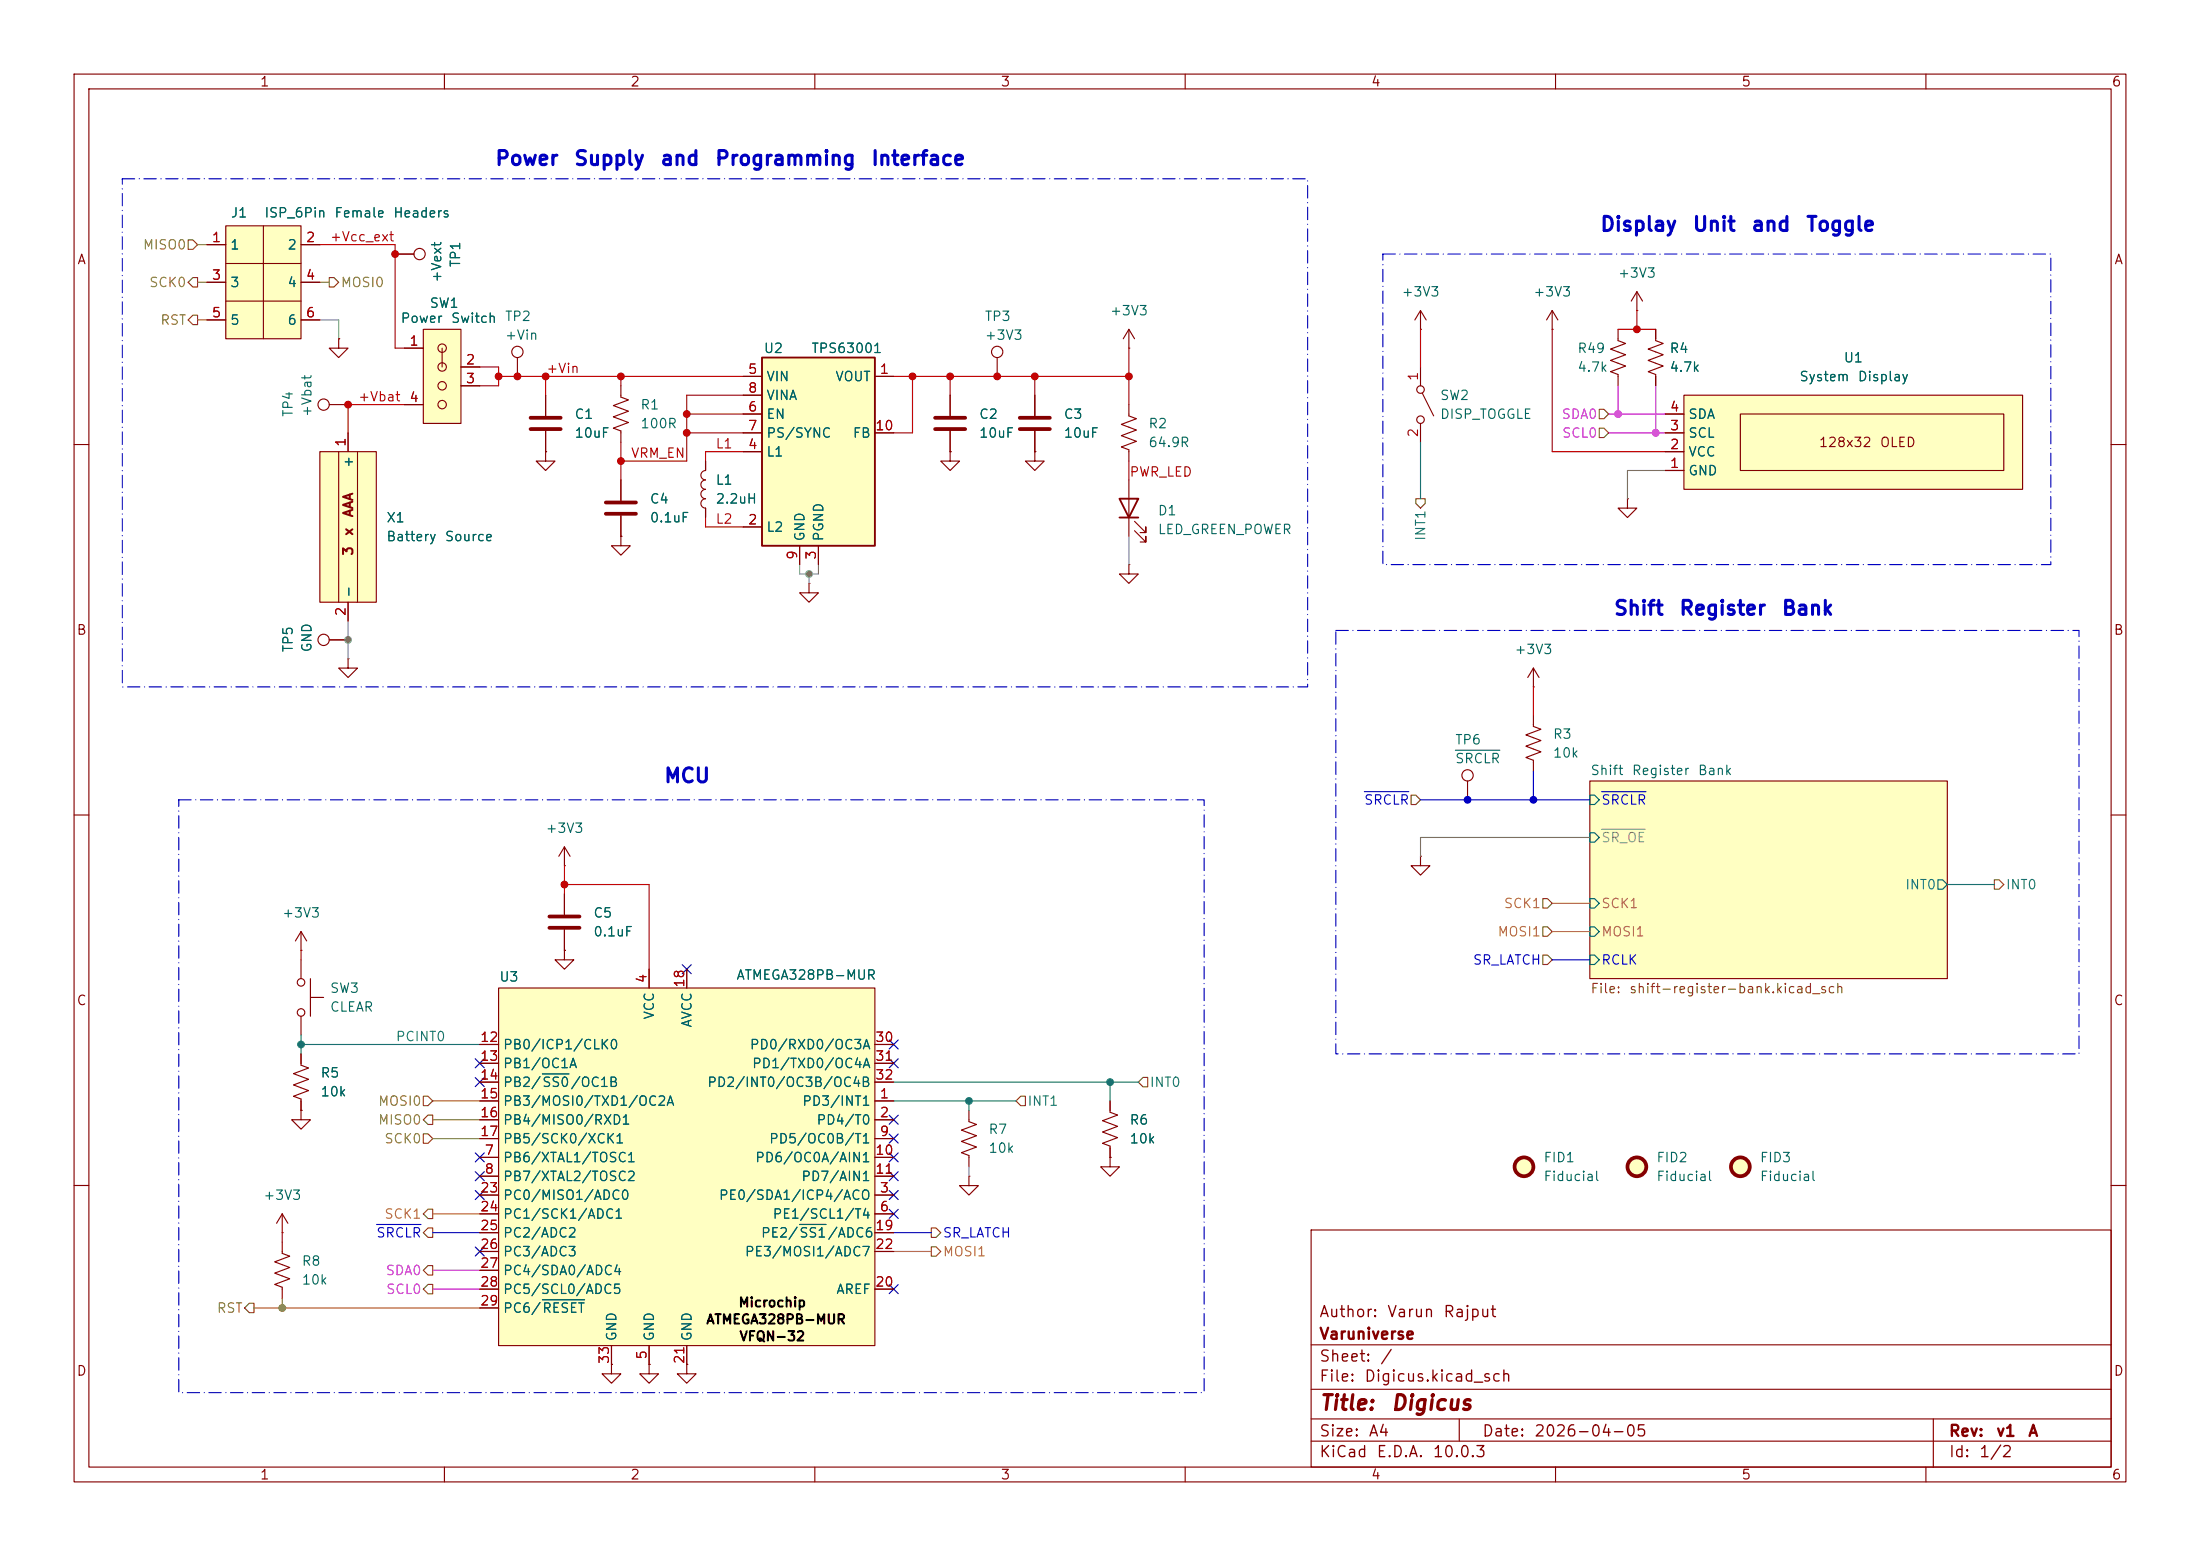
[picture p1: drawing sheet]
<svg xmlns="http://www.w3.org/2000/svg" width="297mm" height="210mm" viewBox="0 0 297 210" stroke-linecap="round" stroke-linejoin="round" font-family="sans-serif">
<g fill="none" stroke="#840000" stroke-width=".15">
<path d="M10 10h277v190h-277zM12 12h273v186h-273zM60 10v2M110 10v2M160 10v2M210 10v2M260 10v2M83.8 52.1v1.5l1 .4-2 .7 2 .8-2 .8 2 .7-2 .8 1 .4v1.5M139.7 53.3v2.8M139.7 58.2v2.8M10 60h2M73.7 61v1.2h1.2l-1.2 1.3-1.3-1.3h1.3"/>
<path d="M73.7 61h.1M285 60h2M47 88.9v1.3h1.3l-1.3 1.2-1.3-1.2h1.3M47 88.9h.1M10 110h2M214.6 105.4h48.3v26.7h-48.3zM285 110h2M40.6 128.3h.1M40.6 125.7l-.7 1.3M40.6 125.7l.8 1.3M40.6 125.7v2.6M40.6 129.5v2.6"/>
<path d="M40.6 137.2v2.5M41.9 134.6h1.8M41.9 132.1v5.1M40.6 149.9v1.2h1.3l-1.3 1.3-1.2-1.3h1.2M40.6 149.9h.1M10 160h2M38.1 167.6v1.6l1 .3-2 .8 2 .8-2 .7 2 .8-2 .8 1 .3v1.6M38.1 166.4h.1M38.1 163.8v2.6M38.1 163.8l-.8 1.3M38.1 163.8l.8 1.3M177 166h108v32h-108z"/>
<path d="M285 160h2M60 198v2M82.5 184.2v1.2h1.3l-1.3 1.3-1.2-1.3h1.2M82.5 184.2h.1M92.7 184.2v1.2h1.3l-1.3 1.3-1.3-1.3h1.3M92.7 184.2h.1M110 198v2M160 198v2M177 194.5h108M177 191.5h108M177 187.5h108M177 181.5h108"/>
<path d="M197 191.5v3M210 198v2M260 198v2M261 191.5v6.5"/>
<circle cx="40.6" cy="136.7" r=".51"/>
<circle cx="40.6" cy="132.6" r=".51"/>
</g>
<path d="M214.6 105.4h48.3v26.7h-48.3z" fill="#ffffc2" stroke="#ffffc2" stroke-width=".14"/>
<path d="M214.6 107.3h.7l.6 .7-.6 .6h-.7zM214.6 112.4h.7l.6 .6-.6 .7h-.7zM261.6 118.7h.7l.6 .7-.6 .6h-.7zM214.6 125.1h.7l.6 .6-.6 .7h-.7zM214.6 121.3h.7l.6 .6-.6 .7h-.7zM214.6 128.9h.7l.6 .6-.6 .7h-.7z" fill="none" stroke="#006464" stroke-width=".15"/>
<path d="M216.2 106.8h6" fill="none" stroke="#0000c2" stroke-width=".15"/>
<path d="M216.2 111.9h5.9" fill="none" stroke="#848484" stroke-width=".15"/>
<path d="M137.7 56.4h4M137.7 57.9h4" fill="none" stroke="#840000" stroke-width=".51"/>
<path d="M67.3 133.4h50.8v48.2h-50.8z" fill="#ffffc2"/>
<g fill="none" stroke="#840000" stroke-width=".15">
<path d="M221 39.4l-.8 1.2M221 39.4l.7 1.2M221 39.4v2.5M152.4 47h.1M152.4 44.5l-.8 1.2M152.4 44.5l.8 1.2M152.4 44.5v2.5M221 41.9h.1M223.5 44.5v1.5l1 .4-2 .7 2 .8-2 .7 2 .8-2 .8 1 .3v1.6M95.2 67.3a.63 .63 0 0 0-.6 .6 .63 .63 0 0 0 .6 .7v1.3M95.2 63.5a.64 .64 0 0 0-.6 .6 .64 .64 0 0 0 .6 .7 .64 .64 0 0 0-.6 .6 .64 .64 0 0 0 .6 .6 .63 .63 0 0 0-.6 .7 .63 .63 0 0 0 .6 .6M95.2 62.2v1.3"/>
<path d="M219.7 67.3v1.3h1.3l-1.3 1.3-1.3-1.3h1.3M219.7 67.3h.1M198.1 105.4v2.6M67.3 133.4h50.8v48.2h-50.8zM87.6 130.8v2.6M92.7 130.8v2.6M64.8 148.6h2.5M64.8 151.1h2.5M64.8 156.2h2.5M64.8 158.8h2.5M64.8 153.7h2.5M64.8 141h2.5"/>
<path d="M64.8 143.5h2.5M64.8 146.1h2.5M118.1 148.6h2.5M118.1 151.1h2.5M118.1 156.2h2.5M118.1 158.8h2.5M118.1 153.7h2.5M118.1 141h2.5M118.1 143.5h2.5M118.1 146.1h2.5M130.8 158.8v1.2h1.3l-1.3 1.3-1.3-1.3h1.3M130.8 158.8h.1"/>
<path d="M130.8 149.9v1.5l1 .4-2 .7 2 .8-2 .8 2 .7-2 .8 1 .4v1.5M149.9 148.6v1.5l1 .4-2.1 .8 2.1 .7-2.1 .8 2.1 .7-2.1 .8 1.1 .4v1.5M149.9 156.2v1.3h1.2l-1.2 1.3-1.3-1.3h1.3M149.9 156.2h.1M64.8 161.3h2.5M64.8 163.8h2.5M64.8 166.4h2.5M64.8 174h2.5M64.8 168.9h2.5M64.8 171.5h2.5M64.8 176.5h2.5M118.1 161.3h2.5"/>
<path d="M118.1 163.8h2.5M118.1 166.4h2.5M118.1 174h2.5M118.1 168.9h2.5M82.5 181.6v2.6M87.6 184.2v1.2h1.3l-1.3 1.3-1.2-1.3h1.2M87.6 184.2h.1M87.6 181.6v2.6M92.7 181.6v2.6"/>
<circle cx="198.1" cy="104.6" r=".76"/>
</g>
<path d="M196.5 101.3h6M73.2 144.9h3.6M73.2 175.4h5.7M107.9 165.3h3.6" fill="none" stroke="#006464" stroke-width=".15"/>
<g fill="#ffffc2">
<path d="M227.3 53.3h45.7v12.7h-45.7z"/>
<path d="M234.9 55.9h35.6v7.6h-35.6z"/>
</g>
<g fill="none" stroke="#840000" stroke-width=".15">
<path d="M44.4 54.6h2.6M128.3 53.3v2.8M128.3 58.2v2.8M134.6 48.3v2.5M191.8 44.5h.1M191.8 41.9v2.6M191.8 49.5v2.6M191.8 57.2v2.5M191.8 41.9l-.8 1.3M191.8 41.9l.7 1.3M192 53.1l1.5 3M209.5 44.5h.1"/>
<path d="M209.5 41.9l-.7 1.3M209.5 41.9l.8 1.3M209.5 41.9v2.6M218.4 44.5v1.5l1.1 .4-2.1 .7 2.1 .8-2.1 .7 2.1 .8-2.1 .8 1 .3v1.6M224.8 58.4h2.5M224.8 55.9h2.5M227.3 53.3h45.7v12.7h-45.7zM234.9 55.9h35.6v7.6h-35.6zM83.8 72.4v1.3h1.3l-1.3 1.2-1.3-1.2h1.3M83.8 72.4h.1M128.3 61v1.2h1.2l-1.2 1.3-1.3-1.3h1.3M128.3 61h.1"/>
<path d="M139.7 61v1.2h1.3l-1.3 1.3-1.3-1.3h1.3M139.7 61h.1M224.8 63.5h2.5M224.8 61h2.5M207 96.5v1.5l1 .4-2 .8 2 .7-2 .8 2 .8-2 .7 1 .4v1.5M207 92.7h.1M207 90.2v2.5M207 90.2l-.8 1.2M207 90.2l.8 1.2M191.8 115.6v1.2h1.2l-1.2 1.3-1.3-1.3h1.3M191.8 115.6h.1M40.6 142.2v1.6l1.1 .3-2.1 .8 2.1 .8-2.1 .7 2.1 .8-2.1 .8 1 .3v1.6"/>
<circle cx="43.7" cy="54.6" r=".76"/>
<circle cx="134.6" cy="47.5" r=".76"/>
<circle cx="191.8" cy="56.6" r=".51"/>
<circle cx="191.8" cy="52.6" r=".51"/>
</g>
<path d="M126.2 56.4h4.1M126.2 57.9h4.1" fill="none" stroke="#840000" stroke-width=".51"/>
<path d="M43.2 61h7.6v20.3h-7.6z" fill="#ffffc2"/>
<path d="M47 58.4v2.6M43.2 61h7.6v20.3h-7.6zM45.7 61v20.3M48.3 61v20.3M47 81.3v2.5" fill="none" stroke="#840000" stroke-width=".15"/>
<path d="M30.5 30.5h10.1v15.2h-10.1z" fill="#ffffc2"/>
<g fill="none" stroke="#840000" stroke-width=".15">
<path d="M27.9 33h2.6M27.9 38.1h2.6M30.5 30.5h10.1v15.2h-10.1zM30.5 35.6h10.1M35.6 30.5v15.2M40.6 33h2.6M40.6 38.1h2.6M27.9 43.2h2.6M30.5 40.6h10.1M40.6 43.2h2.6M83.8 64.8v2.8M83.8 69.6v2.8"/>
<path d="M44.4 86.4h2.6"/>
<circle cx="43.7" cy="86.4" r=".76"/>
</g>
<g fill="none" stroke="#840000" stroke-width=".51">
<path d="M81.8 67.8h4.1M81.8 69.3h4.1"/>
<circle cx="205.7" cy="157.5" r="1.27"/>
<circle cx="221" cy="157.5" r="1.27"/>
<circle cx="234.9" cy="157.5" r="1.27"/>
</g>
<g fill="#ffffc2" stroke="#ffffc2" stroke-width=".14">
<circle cx="234.9" cy="157.5" r="1.27"/>
<circle cx="205.7" cy="157.5" r="1.27"/>
<circle cx="221" cy="157.5" r="1.27"/>
</g>
<path d="M102.9 48.3h15.2v25.4h-15.2z" fill="#ffffc2"/>
<path d="M102.9 48.3h15.2v25.4h-15.2zM151.1 67.3h2.6l-1.3 2.6zM151.1 69.9h2.6" fill="none" stroke="#840000" stroke-width=".25"/>
<g fill="none" stroke="#840000" stroke-width=".15">
<path d="M45.7 45.7v1.3h1.3l-1.3 1.3-1.3-1.3h1.3M45.7 45.7h.1M69.8 48.3v2.5M73.7 53.3v2.8M73.7 58.2v2.8M100.3 50.8h2.6M100.3 55.9h2.6M100.3 58.4h2.6M100.3 53.3h2.6M118.1 50.8h2.5M118.1 58.4h2.5M152.4 54.6v1.5l1 .4-2 .8 2 .7-2 .8 2 .8-2 .7 1 .4v1.5"/>
<path d="M100.3 71.1h2.6M100.3 61h2.6M107.9 73.7v2.5M109.2 78.7v1.3h1.3l-1.3 1.3-1.3-1.3h1.3M109.2 78.7h.1M110.5 73.7v2.5M152.4 76.2v1.3h1.3l-1.3 1.2-1.3-1.2h1.3M152.4 76.2h.1M152.4 64.8v7.6M153.2 71.6l1.5 1.6v-.8v.8h-.8M153.2 70.4l1.5 1.5v-.8v.8h-.8M76.2 116.8h.1"/>
<path d="M76.2 114.3v2.5M76.2 114.3l-.8 1.3M76.2 114.3l.8 1.3M76.2 128.3v1.2h1.3l-1.3 1.3-1.3-1.3h1.3M76.2 128.3h.1M76.2 120.7v2.7M76.2 125.5v2.8"/>
<circle cx="69.8" cy="47.5" r=".76"/>
</g>
<path d="M71.6 56.4h4.1M71.6 57.9h4.1M74.2 123.7h4M74.2 125.2h4" fill="none" stroke="#840000" stroke-width=".51"/>
<path d="M57.1 44.5h5.1v12.7h-5.1z" fill="#ffffc2"/>
<g fill="none" stroke="#840000" stroke-width=".15">
<path d="M27.9 33h2.6M27.9 38.1h2.6M40.6 33h2.6M40.6 38.1h2.6M53.3 34.3h2.6M27.9 43.2h2.6M40.6 43.2h2.6M45.7 45.7h.1M47 58.4v2.6M54.6 47h2.5M54.6 54.6h2.5M57.1 44.5h5.1v12.7h-5.1z"/>
<path d="M59.7 47v2.5M62.2 49.5h2.6M62.2 52.1h2.6M73.7 53.3v2.8M73.7 58.2v2.8M100.3 50.8h2.6M100.3 55.9h2.6M100.3 58.4h2.6M100.3 53.3h2.6M118.1 50.8h2.5M118.1 58.4h2.5M128.3 53.3v2.8"/>
<path d="M128.3 58.2v2.8M139.7 53.3v2.8M139.7 58.2v2.8M223.5 44.5v1.2M223.5 50.8v1.3M224.8 55.9h2.5M224.8 58.4h2.5M73.7 61h.1M83.8 72.4h.1M83.8 64.8v2.8M83.8 69.6v2.8M95.2 62.2v1.3"/>
<path d="M95.2 68.6v1.3M100.3 71.1h2.6M100.3 61h2.6M107.9 73.7v2.5M110.5 73.7v2.5M128.3 61h.1M139.7 61h.1M224.8 61h2.5M224.8 63.5h2.5M44.4 86.4h2.6M47 81.3v2.5M76.2 128.3h.1"/>
<path d="M76.2 120.7v2.7M76.2 125.5v2.8M87.6 130.8v2.6M92.7 130.8v2.6M40.6 149.9h.1M40.6 142.2v1.3M40.6 148.6v1.3M64.8 148.6h2.5M64.8 151.1h2.5M64.8 156.2h2.5M64.8 158.8h2.5M64.8 153.7h2.5"/>
<path d="M64.8 141h2.5M64.8 143.5h2.5M64.8 146.1h2.5M118.1 148.6h2.5M118.1 151.1h2.5M118.1 156.2h2.5M118.1 158.8h2.5M118.1 153.7h2.5M118.1 141h2.5M118.1 143.5h2.5M118.1 146.1h2.5M149.9 156.2h.1"/>
<path d="M149.9 148.6v1.3M149.9 154.9v1.3M64.8 161.3h2.5M64.8 163.8h2.5M64.8 166.4h2.5M64.8 174h2.5M64.8 168.9h2.5M64.8 171.5h2.5M64.8 176.5h2.5M118.1 161.3h2.5M118.1 163.8h2.5M118.1 166.4h2.5"/>
<path d="M118.1 174h2.5M118.1 168.9h2.5M82.5 184.2h.1M82.5 181.6v2.6M87.6 184.2h.1M87.6 181.6v2.6M92.7 184.2h.1M92.7 181.6v2.6"/>
<circle cx="56.6" cy="34.3" r=".76"/>
<circle cx="59.7" cy="54.6" r=".57"/>
<circle cx="59.7" cy="52.1" r=".57"/>
<circle cx="59.7" cy="49.5" r=".57"/>
<circle cx="59.7" cy="47" r=".57"/>
</g>
<g fill="none" stroke="#725600" stroke-width=".15">
<path d="M25.4 32.4h.6l.7 .6-.7 .7h-.6zM25.4 38.1l.6-.6h.7v1.2h-.7zM44.4 37.5h.7l.6 .6-.6 .6h-.7zM26 42.5h.7v1.3h-.7l-.6-.6zM215.9 57.8h.6l.7 .6-.7 .7h-.6zM215.9 55.2h.6l.7 .7-.7 .6h-.6zM191.1 67.3h1.3v.6l-.6 .7-.7-.7zM190.5 107.3h.6l.7 .7-.7 .6h-.6zM269.2 118.7h.7l.6 .7-.6 .6h-.7zM208.3 121.3h.6l.6 .6-.6 .7h-.6zM208.3 128.9h.6l.6 .6-.6 .7h-.6zM208.3 125.1h.6l.6 .6-.6 .7h-.6z"/>
<path d="M57.1 148h.7l.6 .6-.6 .6h-.7zM57.1 153h.7l.6 .7-.6 .6h-.7zM57.8 150.5h.6v1.3h-.6l-.7-.7zM137.8 148h.6v1.2h-.6l-.6-.6zM154.3 145.4h.6v1.3h-.6l-.6-.6zM33.7 175.9h.6v1.3h-.6l-.7-.7zM57.8 173.4h.6v1.2h-.6l-.7-.6zM57.8 170.8h.6v1.3h-.6l-.7-.6zM57.8 165.7h.6v1.3h-.6l-.7-.6zM57.8 163.2h.6v1.3h-.6l-.7-.7zM125.7 165.7h.7l.6 .7-.6 .6h-.7zM125.7 168.3h.7l.6 .6-.6 .6h-.7z"/>
</g>
<path d="M184.2 106.8h6M191.8 108h22.8M207 104.1v3.9M209.5 129.5h5.1M50.8 165.3h6M58.4 166.4h6.4M120.6 166.4h5.1" fill="none" stroke="#0000c2" stroke-width=".15"/>
<path d="M217.2 58.4h7.6M217.2 55.9h7.6M218.4 52.1v3.8M223.5 52.1v6.3M58.4 171.5h6.4M58.4 174h6.4" fill="none" stroke="#c200c2" stroke-width=".15"/>
<path d="M191.8 59.7v7.6M262.9 119.4h6.3M40.6 139.7v2.5M40.6 141h24.2M120.6 146.1h33.1M120.6 148.6h16.6M130.8 148.6v1.3M149.9 146.1v2.5" fill="none" stroke="#008484" stroke-width=".15"/>
<path d="M43.2 43.2h2.5v2.5M107.9 76.2v1.3h2.6v-1.3M109.2 77.5v1.2M152.4 72.4v3.8M224.8 63.5h-5.1v3.8M47 83.8v5.1M214.6 113h-22.8v2.6M130.8 157.5v1.3" fill="none" stroke="#848484" stroke-width=".15"/>
<g fill="none" stroke="#c20000" stroke-width=".15">
<path d="M43.2 33h10.1v14h1.3M54.6 54.6h-7.6v3.8M64.8 49.5h2.5v2.6h-2.5M67.3 50.8h33M73.7 50.8v2.5M83.8 50.8v1.3M83.8 59.7v5.1M92.7 55.9h7.6M92.7 58.4h7.6M100.3 53.3h-7.6v8.9h-8.9M120.6 50.8h31.8M123.2 50.8v7.6h-2.6"/>
<path d="M128.3 50.8v2.5M139.7 50.8v2.5M152.4 47v7.6M191.8 44.5v5M209.5 44.5v16.5h15.3M218.4 44.5h5.1M221 41.9v2.6M95.2 69.9v1.2h5.1M100.3 61h-5.1v1.2M152.4 62.2v2.6M207 92.7v3.8M76.2 116.8v3.9"/>
<path d="M76.2 119.4h11.4v11.4M40.6 128.3v1.2M38.1 166.4v1.2"/>
</g>
<path d="M26.7 38.1h1.2M26.7 33h1.2M43.2 38.1h1.2M26.7 43.2h1.2M58.4 148.6h6.4M58.4 151.1h6.4M58.4 153.7h6.4M34.3 176.5h30.5M38.1 175.3v1.2" fill="none" stroke="#848400" stroke-width=".15"/>
<path d="M209.5 125.7h5.1M209.5 121.9h5.1M58.4 163.8h6.4M120.6 168.9h5.1" fill="none" stroke="#dd8500" stroke-width=".15"/>
<g fill="none" stroke="#000084" stroke-width=".15">
<path d="M92.1 130.2l1.2 1.2M93.3 130.2l-1.2 1.2M64.2 155.6l1.2 1.2M64.2 142.9l1.2 1.2M64.2 145.4l1.2 1.3M64.2 158.1l1.2 1.3M65.4 155.6l-1.2 1.2M65.4 142.9l-1.2 1.2M65.4 158.1l-1.2 1.3M65.4 145.4l-1.2 1.3M120 155.6l1.3 1.2M120 158.1l1.3 1.3"/>
<path d="M120 153.1l1.3 1.2M120 140.4l1.3 1.2M120 150.5l1.3 1.2M120 142.9l1.3 1.2M121.3 155.6l-1.3 1.2M121.3 158.1l-1.3 1.3M121.3 153.1l-1.3 1.2M121.3 140.4l-1.3 1.2M121.3 150.5l-1.3 1.2M121.3 142.9l-1.3 1.2M64.2 160.7l1.2 1.2M64.2 168.3l1.2 1.2"/>
<path d="M65.4 160.7l-1.2 1.2M65.4 168.3l-1.2 1.2M120 160.7l1.3 1.2M120 163.2l1.3 1.2M120 173.4l1.3 1.2M121.3 160.7l-1.3 1.2M121.3 163.2l-1.3 1.2M121.3 173.4l-1.3 1.2"/>
</g>
<path d="M16.5 24.1h160v68.6h-160zM186.7 34.3h90.2v41.9h-90.2zM180.3 85.1h100.4v57.1h-100.4zM24.1 108h138.5v80h-138.5z" fill="none" stroke="#0000c2" stroke-width=".15" stroke-dasharray="1.7 .6 0 .6"/>
<path d="M73.2 144.9h3.6M73.2 175.4h5.7M107.9 165.3h3.6" fill="none" stroke="#006464" stroke-width=".15"/>
<g fill="#c20000" stroke="#c20000" stroke-width=".14">
<circle cx="123.2" cy="50.8" r=".46"/>
<circle cx="128.3" cy="50.8" r=".46"/>
<circle cx="76.2" cy="119.4" r=".46"/>
<circle cx="152.4" cy="50.8" r=".46"/>
<circle cx="139.7" cy="50.8" r=".46"/>
<circle cx="134.6" cy="50.8" r=".46"/>
<circle cx="92.7" cy="58.4" r=".46"/>
<circle cx="47" cy="54.6" r=".46"/>
<circle cx="73.7" cy="50.8" r=".46"/>
<circle cx="83.8" cy="50.8" r=".46"/>
<circle cx="67.3" cy="50.8" r=".46"/>
<circle cx="69.8" cy="50.8" r=".46"/>
<circle cx="83.8" cy="62.2" r=".46"/>
<circle cx="53.3" cy="34.3" r=".46"/>
<circle cx="92.7" cy="55.9" r=".46"/>
<circle cx="221" cy="44.5" r=".46"/>
</g>
<g fill="#848484" stroke="#848484" stroke-width=".14">
<circle cx="109.2" cy="77.5" r=".46"/>
<circle cx="47" cy="86.4" r=".46"/>
</g>
<g fill="#008484" stroke="#008484" stroke-width=".14">
<circle cx="130.8" cy="148.6" r=".46"/>
<circle cx="149.9" cy="146.1" r=".46"/>
<circle cx="40.6" cy="141" r=".46"/>
</g>
<g fill="#0000c2" stroke="#0000c2" stroke-width=".14">
<circle cx="198.1" cy="108" r=".46"/>
<circle cx="207" cy="108" r=".46"/>
</g>
<circle cx="38.1" cy="176.5" r=".46" fill="#848400" stroke="#848400" stroke-width=".14"/>
<g fill="#c200c2" stroke="#c200c2" stroke-width=".14">
<circle cx="218.4" cy="55.9" r=".46"/>
<circle cx="223.5" cy="58.4" r=".46"/>
</g>
<g font-size="2" fill="#840000">
<text x="178" y="190.8">Title:</text>
<text x="187.7" y="190.8">Digicus</text>
</g>
<g font-size="1.9" fill="#0000c2">
<text x="66.7" y="22.8">Power</text>
<text x="77.4" y="22.8">Supply</text>
<text x="89" y="22.8">and</text>
<text x="96.4" y="22.8">Programming</text>
<text x="117.5" y="22.8">Interface</text>
<text x="215.9" y="31.7">Display</text>
<text x="228.4" y="31.7">Unit</text>
<text x="236.3" y="31.7">and</text>
<text x="243.7" y="31.7">Toggle</text>
<text x="217.8" y="83.5">Shift</text>
<text x="226.6" y="83.5">Register</text>
<text x="240.4" y="83.5">Bank</text>
<text x="89.5" y="106.1">MCU</text>
</g>
<g font-size="1.5" fill="#840000">
<text x="178" y="178.2">Author:</text>
<text x="187.2" y="178.2">Varun</text>
<text x="194.7" y="178.2">Rajput</text>
<text x="178" y="184.2">Sheet:</text>
<text x="178" y="181.2">Varuniverse</text>
<text x="186.2" y="184.2">/</text>
<text x="178" y="186.9">File:</text>
<text x="184.1" y="186.9">Digicus.kicad_sch</text>
<text x="178" y="197.1">KiCad</text>
<text x="178" y="194.3">Size:</text>
<text x="184.7" y="194.3">A4</text>
<text x="185.7" y="197.1">E.D.A.</text>
<text x="193.3" y="197.1">10.0.3</text>
<text x="200" y="194.3">Date:</text>
<text x="207" y="194.3">2026-04-05</text>
<text x="263" y="194.3">Rev:</text>
<text x="263" y="197.1">Id:</text>
<text x="267.1" y="197.1">1/2</text>
<text x="269.4" y="194.3">v1</text>
<text x="273.7" y="194.3">A</text>
</g>
<g font-size="1.3" fill="#840000">
<text x="35" y="12">1</text>
<text x="85" y="12">2</text>
<text x="135" y="12">3</text>
<text x="185" y="12">4</text>
<text x="235" y="12">5</text>
<text x="285" y="12">6</text>
<text x="10.3" y="36">A</text>
<text x="285.3" y="36">A</text>
<text x="245.5" y="60.7">128x32</text>
<text x="253.7" y="60.7">OLED</text>
<text x="48" y="69.9" transform="rotate(-90 48 69.9)">AAA</text>
<text x="48" y="75.1" transform="rotate(-90 48 75.1)">3</text>
<text x="48" y="72.4" transform="rotate(-90 48 72.4)">x</text>
<text x="10.3" y="86">B</text>
<text x="285.3" y="86">B</text>
<text x="10.3" y="136">C</text>
<text x="285.3" y="136">C</text>
<text x="10.3" y="186">D</text>
<text x="285.3" y="186">D</text>
<text x="35" y="200">1</text>
<text x="85" y="200">2</text>
<text x="135" y="200">3</text>
<text x="185" y="200">4</text>
<text x="235" y="200">5</text>
<text x="285" y="200">6</text>
</g>
<g font-size="1.3" fill="#006464">
<text x="31.1" y="29.7">J1</text>
<text x="35.6" y="29.7">ISP_6Pin</text>
<text x="45.1" y="29.7">Female</text>
<text x="53" y="29.7">Headers</text>
<text x="31" y="34">1</text>
<text x="38.7" y="34">2</text>
<text x="31" y="39.1">3</text>
<text x="38.7" y="39.1">4</text>
<text x="57.9" y="41.9">SW1</text>
<text x="59.9" y="38.2" transform="rotate(-90 59.9 38.2)">+Vext</text>
<text x="62.4" y="36.2" transform="rotate(-90 62.4 36.2)">TP1</text>
<text x="189.1" y="40.3">+3V3</text>
<text x="206.9" y="40.3">+3V3</text>
<text x="218.3" y="37.8">+3V3</text>
<text x="31" y="44.2">5</text>
<text x="38.7" y="44.2">6</text>
<text x="54" y="43.9">Power</text>
<text x="60.8" y="43.9">Switch</text>
<text x="68.1" y="43.6">TP2</text>
<text x="68.1" y="46.2">+Vin</text>
<text x="103" y="48">U2</text>
<text x="109.5" y="48">TPS63001</text>
<text x="132.9" y="43.6">TP3</text>
<text x="132.9" y="46.2">+3V3</text>
<text x="149.8" y="42.9">+3V3</text>
<text x="212.9" y="48">R49</text>
<text x="225.3" y="48">R4</text>
<text x="103.4" y="51.8">VIN</text>
<text x="112.7" y="51.8">VOUT</text>
<text x="212.9" y="50.5">4.7k</text>
<text x="225.3" y="50.5">4.7k</text>
<text x="242.8" y="51.8">System</text>
<text x="248.8" y="49.2">U1</text>
<text x="250.7" y="51.8">Display</text>
<text x="39.8" y="56.4" transform="rotate(-90 39.8 56.4)">TP4</text>
<text x="42.4" y="56.4" transform="rotate(-90 42.4 56.4)">+Vbat</text>
<text x="77.5" y="56.9">C1</text>
<text x="77.5" y="59.4">10uF</text>
<text x="86.4" y="55.6">R1</text>
<text x="86.4" y="58.1">100R</text>
<text x="103.4" y="56.9">EN</text>
<text x="103.4" y="59.4">PS/SYNC</text>
<text x="103.4" y="54.3">VINA</text>
<text x="115" y="59.4">FB</text>
<text x="132.1" y="56.9">C2</text>
<text x="132.1" y="59.4">10uF</text>
<text x="143.5" y="56.9">C3</text>
<text x="143.5" y="59.4">10uF</text>
<text x="154.9" y="58.1">R2</text>
<text x="194.3" y="56.9">DISP_TOGGLE</text>
<text x="194.3" y="54.3">SW2</text>
<text x="227.8" y="59.4">SCL</text>
<text x="227.8" y="56.9">SDA</text>
<text x="48" y="63.2" transform="rotate(-90 48 63.2)">+</text>
<text x="96.5" y="65.7">L1</text>
<text x="103.4" y="61.9">L1</text>
<text x="154.9" y="60.7">64.9R</text>
<text x="227.8" y="64.5">GND</text>
<text x="227.8" y="61.9">VCC</text>
<text x="52.1" y="70.8">X1</text>
<text x="87.6" y="68.3">C4</text>
<text x="87.6" y="70.8">0.1uF</text>
<text x="96.5" y="68.3">2.2uH</text>
<text x="156.2" y="69.9">D1</text>
<text x="52.1" y="73.4">Battery</text>
<text x="60" y="73.4">Source</text>
<text x="103.4" y="72.1">L2</text>
<text x="108.9" y="73.2" transform="rotate(-90 108.9 73.2)">GND</text>
<text x="111.5" y="73.2" transform="rotate(-90 111.5 73.2)">PGND</text>
<text x="156.2" y="72.4">LED_GREEN_POWER</text>
<text x="48" y="80.8" transform="rotate(-90 48 80.8)">-</text>
<text x="39.8" y="88.1" transform="rotate(-90 39.8 88.1)">TP5</text>
<text x="42.4" y="88.1" transform="rotate(-90 42.4 88.1)">GND</text>
<text x="204.4" y="88.6">+3V3</text>
<text x="196.4" y="100.8">TP6</text>
<text x="209.6" y="100">R3</text>
<text x="196.4" y="103.3">SRCLR</text>
<text x="209.6" y="102.6">10k</text>
<text x="214.6" y="104.9">Shift</text>
<text x="220.2" y="104.9">Register</text>
<text x="229.1" y="104.9">Bank</text>
<text x="73.6" y="112.7">+3V3</text>
<text x="38" y="124.2">+3V3</text>
<text x="80" y="124.2">C5</text>
<text x="80" y="126.7">0.1uF</text>
<text x="44.5" y="136.9">CLEAR</text>
<text x="44.5" y="134.3">SW3</text>
<text x="67.3" y="132.8">U3</text>
<text x="88.6" y="137.7" transform="rotate(-90 88.6 137.7)">VCC</text>
<text x="99.3" y="132.5">ATMEGA328PB-MUR</text>
<text x="67.8" y="141.9">PB0/ICP1/CLK0</text>
<text x="93.7" y="138.8" transform="rotate(-90 93.7 138.8)">AVCC</text>
<text x="101.1" y="141.9">PD0/RXD0/OC3A</text>
<text x="43.2" y="145.8">R5</text>
<text x="43.2" y="148.3">10k</text>
<text x="67.8" y="144.5">PB1/OC1A</text>
<text x="67.8" y="147">PB2/SS0/OC1B</text>
<text x="67.8" y="149.6">PB3/MOSI0/TXD1/OC2A</text>
<text x="95.4" y="147">PD2/INT0/OC3B/OC4B</text>
<text x="101.4" y="144.5">PD1/TXD0/OC4A</text>
<text x="108.2" y="149.6">PD3/INT1</text>
<text x="67.8" y="152.1">PB4/MISO0/RXD1</text>
<text x="67.8" y="154.6">PB5/SCK0/XCK1</text>
<text x="103.7" y="154.6">PD5/OC0B/T1</text>
<text x="110.1" y="152.1">PD4/T0</text>
<text x="133.4" y="153.4">R7</text>
<text x="133.4" y="155.9">10k</text>
<text x="152.4" y="152.1">R6</text>
<text x="152.4" y="154.6">10k</text>
<text x="67.8" y="157.2">PB6/XTAL1/TOSC1</text>
<text x="67.8" y="159.7">PB7/XTAL2/TOSC2</text>
<text x="101.9" y="157.2">PD6/OC0A/AIN1</text>
<text x="108.1" y="159.7">PD7/AIN1</text>
<text x="208.3" y="157.2">FID1</text>
<text x="208.3" y="159.7">Fiducial</text>
<text x="223.5" y="157.2">FID2</text>
<text x="223.5" y="159.7">Fiducial</text>
<text x="237.5" y="157.2">FID3</text>
<text x="237.5" y="159.7">Fiducial</text>
<text x="35.5" y="162.3">+3V3</text>
<text x="67.8" y="162.3">PC0/MISO1/ADC0</text>
<text x="67.8" y="164.8">PC1/SCK1/ADC1</text>
<text x="67.8" y="167.3">PC2/ADC2</text>
<text x="97" y="162.3">PE0/SDA1/ICP4/ACO</text>
<text x="102.6" y="167.3">PE2/SS1/ADC6</text>
<text x="104.2" y="164.8">PE1/SCL1/T4</text>
<text x="40.6" y="171.2">R8</text>
<text x="40.6" y="173.7">10k</text>
<text x="67.8" y="169.9">PC3/ADC3</text>
<text x="67.8" y="172.4">PC4/SDA0/ADC4</text>
<text x="100.5" y="169.9">PE3/MOSI1/ADC7</text>
<text x="67.8" y="175">PC5/SCL0/ADC5</text>
<text x="67.8" y="177.5">PC6/RESET</text>
<text x="112.8" y="175">AREF</text>
<text x="83.5" y="181.1" transform="rotate(-90 83.5 181.1)">GND</text>
<text x="88.6" y="181.1" transform="rotate(-90 88.6 181.1)">GND</text>
<text x="93.7" y="181.1" transform="rotate(-90 93.7 181.1)">GND</text>
</g>
<g font-size="1.3" fill="#848400">
<text x="19.2" y="34">MISO0</text>
<text x="20" y="39.1">SCK0</text>
<text x="45.9" y="39.1">MOSI0</text>
<text x="21.6" y="44.2">RST</text>
<text x="51" y="149.6">MOSI0</text>
<text x="51" y="152.1">MISO0</text>
<text x="51.8" y="154.6">SCK0</text>
<text x="29.2" y="177.5">RST</text>
</g>
<g font-size="1.3" fill="#a90000">
<text x="28.5" y="33">1</text>
<text x="41.2" y="33">2</text>
<text x="28.5" y="38.1">3</text>
<text x="41.2" y="38.1">4</text>
<text x="28.5" y="43.2">5</text>
<text x="41.2" y="43.2">6</text>
<text x="55.2" y="47">1</text>
<text x="62.8" y="49.5">2</text>
<text x="62.8" y="52">3</text>
<text x="100.9" y="50.8">5</text>
<text x="100.9" y="53.3">8</text>
<text x="118.7" y="50.8">1</text>
<text x="191.7" y="51.5" transform="rotate(-90 191.7 51.5)">1</text>
<text x="55.2" y="54.6">4</text>
<text x="100.9" y="55.9">6</text>
<text x="100.9" y="58.4">7</text>
<text x="118.1" y="58.4">10</text>
<text x="191.7" y="59.1" transform="rotate(-90 191.7 59.1)">2</text>
<text x="225.4" y="58.4">3</text>
<text x="225.4" y="55.9">4</text>
<text x="47" y="60.4" transform="rotate(-90 47 60.4)">1</text>
<text x="100.9" y="60.9">4</text>
<text x="225.4" y="63.5">1</text>
<text x="225.4" y="60.9">2</text>
<text x="100.9" y="71.1">2</text>
<text x="107.9" y="75.6" transform="rotate(-90 107.9 75.6)">9</text>
<text x="110.5" y="75.6" transform="rotate(-90 110.5 75.6)">3</text>
<text x="47" y="83.3" transform="rotate(-90 47 83.3)">2</text>
<text x="87.6" y="132.8" transform="rotate(-90 87.6 132.8)">4</text>
<text x="92.7" y="133.4" transform="rotate(-90 92.7 133.4)">18</text>
<text x="64.7" y="140.9">12</text>
<text x="64.7" y="143.5">13</text>
<text x="118.1" y="140.9">30</text>
<text x="118.1" y="143.5">31</text>
<text x="64.7" y="146">14</text>
<text x="64.7" y="148.6">15</text>
<text x="118.1" y="146">32</text>
<text x="118.7" y="148.6">1</text>
<text x="64.7" y="151.1">16</text>
<text x="64.7" y="153.6">17</text>
<text x="118.7" y="151.1">2</text>
<text x="118.7" y="153.6">9</text>
<text x="64.7" y="161.3">23</text>
<text x="65.3" y="156.2">7</text>
<text x="65.3" y="158.7">8</text>
<text x="118.1" y="156.2">10</text>
<text x="118.1" y="158.7">11</text>
<text x="118.7" y="161.3">3</text>
<text x="64.7" y="163.8">24</text>
<text x="64.7" y="166.3">25</text>
<text x="118.1" y="166.3">19</text>
<text x="118.7" y="163.8">6</text>
<text x="64.7" y="168.9">26</text>
<text x="64.7" y="171.4">27</text>
<text x="64.7" y="174">28</text>
<text x="118.1" y="174">20</text>
<text x="118.1" y="168.9">22</text>
<text x="64.7" y="176.5">29</text>
<text x="82.5" y="184.2" transform="rotate(-90 82.5 184.2)">33</text>
<text x="87.6" y="183.6" transform="rotate(-90 87.6 183.6)">5</text>
<text x="92.7" y="184.2" transform="rotate(-90 92.7 184.2)">21</text>
</g>
<g font-size="1.3" fill="#c20000">
<text x="44.4" y="32.9">+Vcc_ext</text>
<text x="73.7" y="50.7">+Vin</text>
<text x="48.3" y="54.5">+Vbat</text>
<text x="85.1" y="62.1">VRM_EN</text>
<text x="96.5" y="60.8">L1</text>
<text x="152.4" y="64.6">PWR_LED</text>
<text x="96.5" y="71">L2</text>
</g>
<g font-size="1.3" fill="#c200c2">
<text x="210.7" y="56.9">SDA0</text>
<text x="210.8" y="59.4">SCL0</text>
<text x="52" y="172.4">SDA0</text>
<text x="52" y="175">SCL0</text>
</g>
<g font-size="1.3" fill="#008484">
<text x="192.7" y="73.1" transform="rotate(-90 192.7 73.1)">INT1</text>
<text x="257.1" y="120.4">INT0</text>
<text x="270.7" y="120.4">INT0</text>
<text x="53.3" y="140.8">PCINT0</text>
<text x="138.6" y="149.6">INT1</text>
<text x="155.1" y="147">INT0</text>
</g>
<g font-size="1.3" fill="#0000c2">
<text x="184.1" y="108.9">SRCLR</text>
<text x="216.1" y="108.9">SRCLR</text>
<text x="198.8" y="130.5">SR_LATCH</text>
<text x="216.1" y="130.5">RCLK</text>
<text x="50.7" y="167.3">SRCLR</text>
<text x="127.2" y="167.3">SR_LATCH</text>
</g>
<text font-size="1.3" fill="#848484" x="216.1" y="114">SR_OE</text>
<g font-size="1.3" fill="#dd8500">
<text x="202.9" y="122.9">SCK1</text>
<text x="216.1" y="122.9">SCK1</text>
<text x="202.1" y="126.7">MOSI1</text>
<text x="216.1" y="126.7">MOSI1</text>
<text x="51.8" y="164.8">SCK1</text>
<text x="127.2" y="169.9">MOSI1</text>
</g>
<g font-size="1.3" fill="#725600">
<text x="214.6" y="134.4">File:</text>
<text x="219.9" y="134.4">shift-register-bank.kicad_sch</text>
</g>
<g font-size="1.3">
<text x="95.2" y="179">ATMEGA328PB-MUR</text>
<text x="99.6" y="176.7">Microchip</text>
<text x="99.7" y="181.3">VFQN-32</text>
</g>
</svg>
